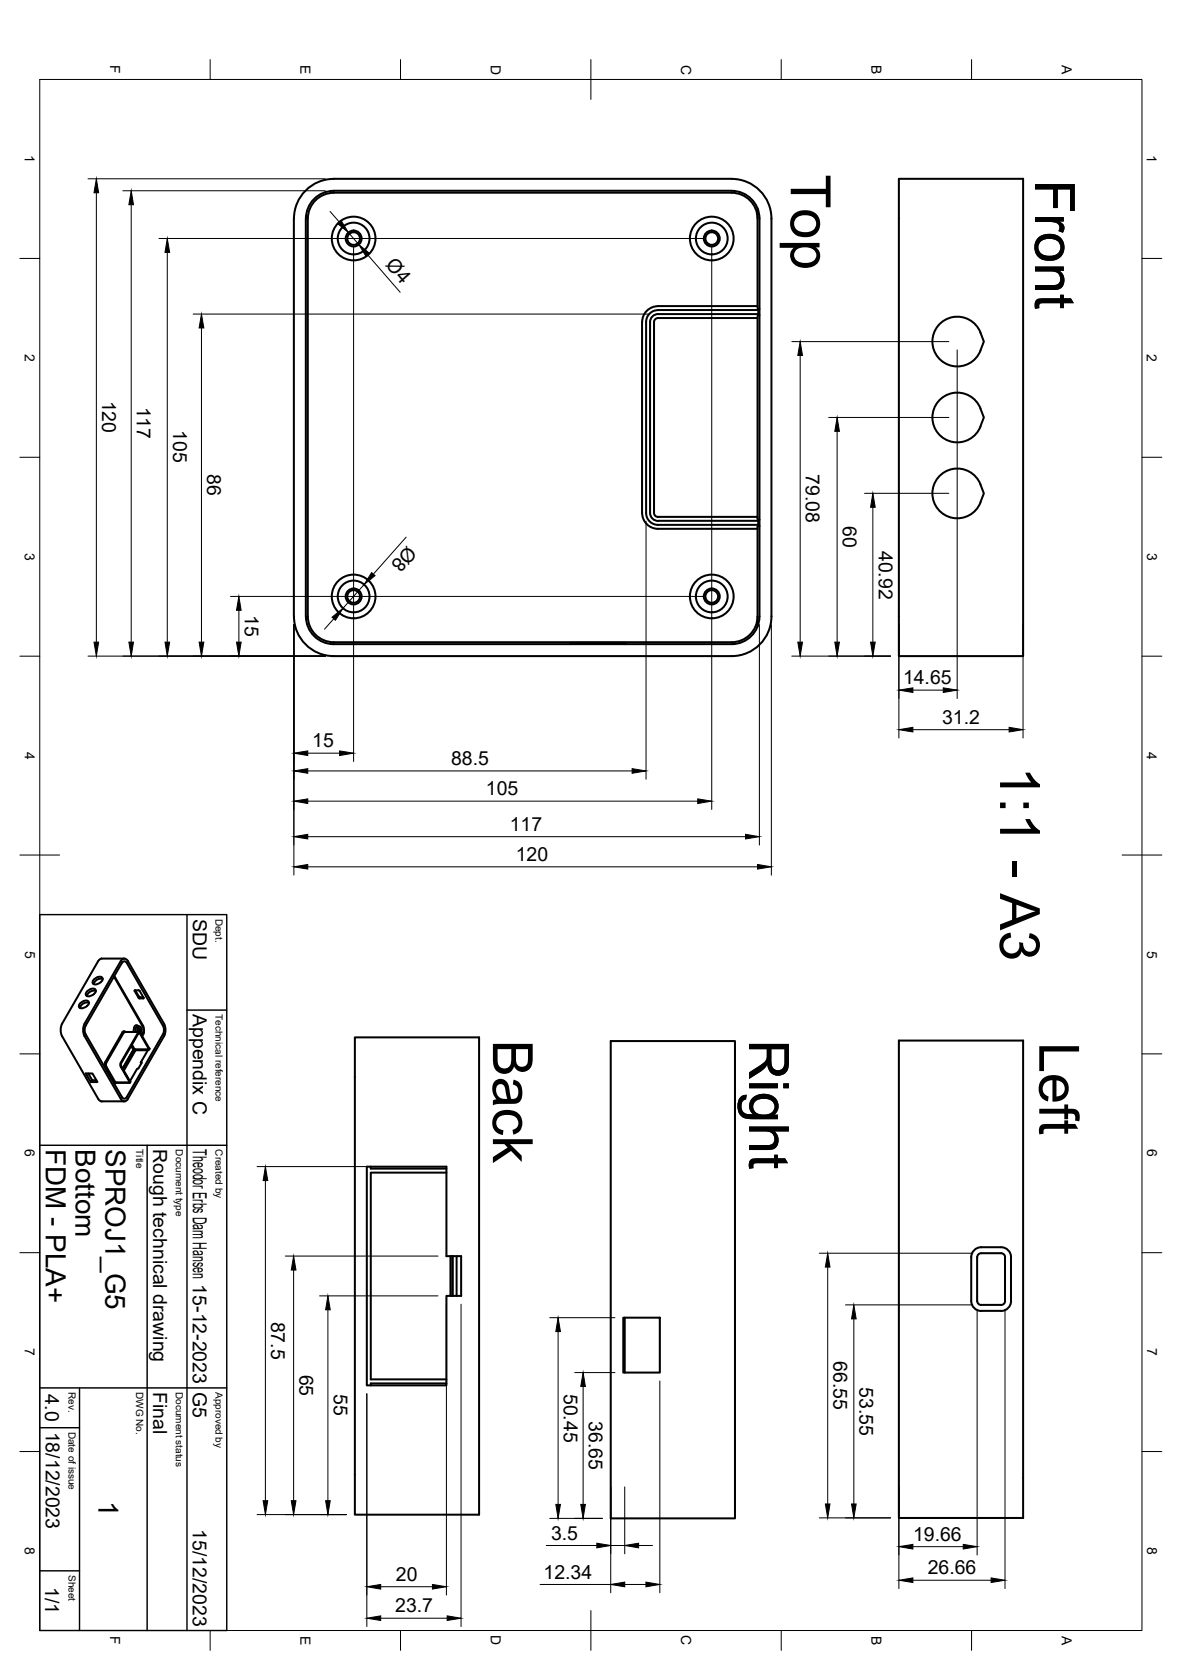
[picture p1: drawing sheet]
<svg xmlns="http://www.w3.org/2000/svg" width="297mm" height="420mm" viewBox="0 0 297 420" stroke-linecap="round" stroke-linejoin="round" font-family="sans-serif">
<!-- layer: Visible -->
<g fill="none" stroke="#000" stroke-width=".51">
<path d="M73.9 55v100M76.9 55v100M83.9 48.5h100M83.9 48h100M83.9 48.5a6.5 6.5 0 0 0-6.5 6.5l-.1 100a6.5 6.5 0 0 0 6.6 6.5h100M83.9 48a7 7 0 0 0-7 7M183.9 45h-100a10 10 0 0 0-10 10M183.9 48.5a6.5 6.5 0 0 1 6.5 6.5M183.9 48a7 7 0 0 1 7 7v100a7 7 0 0 1-7 7M183.9 45a10 10 0 0 1 10 10v100a10 10 0 0 1-10 10M190.4 52.4v25.1l.3 .3M225.9 45h31.2v120h-31.2z"/>
<path d="M190.4 80h-25a1.01 1.01 0 0 0-1 1v48a1.01 1.01 0 0 0 1 1h25M190.4 77h-25a4 4 0 0 0-4 4M190.6 78h-25.2a2.99 2.99 0 0 0-3 3v48a2.99 2.99 0 0 0 3 3h25.2v-1h-25.2M190.6 79h-25.2a2 2 0 0 0-2 2v48a2 2 0 0 0 2 2M190.7 79.1l-.3 .4v51l.3 .3M190.9 77.7l-.3 .3v1l.3 .3M161.4 81v48M236.3 81.3a6.2 6.2 0 0 1 10.1 2.3l.8 2.3a8.7 8.7 0 0 1-2.9 5 6.3 6.3 0 0 1-8.5-1 6.3 6.3 0 0 1 .5-8.6zM246.4 107.2l.8-2.2a8.7 8.7 0 0 0-2.9-5 6.3 6.3 0 0 0-9.1 1.7 6.3 6.3 0 0 0 2.6 8.9 6.3 6.3 0 0 0 8.6-3.4M161.4 129a4 4 0 0 0 4 4h25M190.6 132l.3 .3M190.7 132.1l-.3 .4v25.1"/>
<path d="M190.9 130.7l-.3 .3M246.4 126.3l.8-2.2a8.7 8.7 0 0 0-2.9-5 6.3 6.3 0 0 0-9.1 1.7 6.3 6.3 0 0 0 2.6 8.9 6.3 6.3 0 0 0 8.6-3.4M73.9 155a10 10 0 0 0 10 10h100M76.9 155a7 7 0 0 0 7 7h100M190.4 155a6.5 6.5 0 0 1-6.5 6.5M143.4 162v-.4h13.8v.4M15.6 257.4l-.4 1.6 .4 1.6M20.1 252.3l1-.6a.81 .81 0 0 1 1.2 .5 1.85 1.85 0 0 1-2.3 1.2 .74 .74 0 0 1 .1-1.1zM21.3 257.4l9-15.7a.95 .95 0 0 1 1-.7 .95 .95 0 0 1 .9 .7l9 15.7 .4 1.6-.4 1.6-9 15.7M21.3 257.4l-.4 1.6 .4 1.6M22.3 252.1a1.88 1.88 0 0 0-2.2 1.3M23.6 246.3l.9-.6a.76 .76 0 0 1 1-.1 .76 .76 0 0 1 .2 .9 1.69 1.69 0 0 1-2.4 .7z"/>
<path d="M24 249.2v.3l-.4 .4M24.1 249.2l-.1-.3a1.61 1.61 0 0 0-2.4 1.3 1.38 1.38 0 0 0 2.1-.3M24.1 249.1a1.88 1.88 0 0 0-2.3 1.3M25.8 246.1a1.88 1.88 0 0 0-2.3 1.3M28.6 245.6l7.2 12.4M28.7 245.4l7.2 12.5 .3 .6-.1 1.1M31.1 259.7l-4.4 7.5-.1 .5 .1 .5 2.3 4h3.4M31.2 241h-5.6l-.7 .4-9.3 16M31.3 259.5h3.7M31.3 259.5l-.2 .2M31.5 259.5l-.3-.2-.4 .2-4.5 7.9 .1 .9 2.3 4h.3M31.9 242.1l9 15.8 .3 .8-.3 1.4-9 15.7"/>
<path d="M31.9 242.2a.68 .68 0 0 0-.6-.5 .68 .68 0 0 0-.7 .4l-9.1 15.8-.2 1.3 .2 .9 9.1 15.7a.67 .67 0 0 0 .7 .5 .67 .67 0 0 0 .6-.5M34 249l.9 1.7M34.6 259.5l-.1-.8a.58 .58 0 0 1 .6-.6l.4 .7-.2 1M34.7 259.7l-4.4 7.8v.7l2.3 3.9 .1-.1-2.3-4v-.4l4.4-7.8h.4M34.7 259.7l.2-.2 .4 .2M34.8 258.1l-.5-.3a1.26 1.26 0 0 0-.6 1.7M34.8 250.9l.3 .2M34.8 250.4l.7 .4M34.8 250.9l-1-1.8 1.2-.1 1.1 1.9M34.8 258.7l.3-.2 .2 .4-.2 .5-.3-.3zM35 250.7l1 .1M35 258.1l-.8 .2-.1 .6 .1 .6"/>
<path d="M35.1 259.8l2.3 4-.1 .1h.2v-.2M35.2 259.7l2.3 4M35.8 258l.2 .8-.2 1.2M36.1 250.9l-.1 .2-.9-.1M36.1 259.6l-.4 .9M36.1 259.6l-.5 .7M36.1 259.6l-.5 .8M15.6 260.5l9.1 15.8M21.3 260.5l9 15.8M22.2 269.9l1 1.7h1M23.1 271.5l-.3 .6-1.2-2.2h1.6l1.3 2.2h-1.7M24.7 276.3l.4 .5 .5 .1h5.6"/>
<path d="M28.7 272.3l-.1 .1M28.9 272.2l-.2 .3M29.4 272.2l-.1 .1M30.3 276.3a.95 .95 0 0 0 1 .6 .95 .95 0 0 0 .9-.6M30.8 268.7l2.9-4.9h.1l-2.9 5.1M31.6 267.8l-.4 .6M31.6 267.8h.1M32.4 272.1l.3 .1zM32.4 272.2l-3.4 .1-.2 .3M32.7 272v.2M33 263l.5 .9 .2-.1M33.1 262.7l.7 1.1h3.5"/>
<path d="M33.5 263.9l-2.7 4.7M33.7 264.1h.1M33.7 264.1l-.4 .6M33.9 263.8l.2 .3M35.4 267.1l.1 .3M37.1 264.1h-3l-3 5.1M37.3 263.9l-1.9 3.2h.2l-.9 1.6h-.2l-1.8 3.2M37.5 263.7v.2M89.2 260.8h31.2v120.1h-31.2zM153.5 261.8h31.2v120h-31.2zM225.9 261.6h31.2v120.1h-31.2zM92.2 293.3h20v22.5h3.7v10h-3.7v22.5h-20z"/>
<path d="M93.2 293.3v.5h19M112.2 294.9h-19v51.9h19M113.2 315.8v10M113.7 315.8v10M114.7 315.8v10M244.1 316.1a2.51 2.51 0 0 1 2.5-2.5h5a2.51 2.51 0 0 1 2.5 2.5M244.1 316.1v11a2.51 2.51 0 0 0 2.5 2.5M245.6 316.1v11a1.01 1.01 0 0 0 1 1M245.6 316.1a1.01 1.01 0 0 1 1-1h5a1.01 1.01 0 0 1 1 1M252.6 316.1v11a1.01 1.01 0 0 1-1 1M254.1 316.1v11a2.51 2.51 0 0 1-2.5 2.5M156.6 331.3h9.2v13.8h-9.2z"/>
<path d="M157 331.3v13.8M246.6 329.6h5M246.6 328.1h5M112.2 347.9h-19v.4"/>
<circle cx="88.9" cy="60" r="1.6"/>
<circle cx="88.9" cy="60" r="2"/>
<circle cx="88.9" cy="60" r="4"/>
<circle cx="88.9" cy="60" r="5.5"/>
<circle cx="178.9" cy="60" r="1.6"/>
<circle cx="178.9" cy="60" r="2"/>
<circle cx="178.9" cy="60" r="4"/>
<circle cx="178.9" cy="60" r="5.5"/>
<circle cx="88.9" cy="150" r="1.6"/>
<circle cx="88.9" cy="150" r="2"/>
<circle cx="88.9" cy="150" r="4"/>
<circle cx="88.9" cy="150" r="5.5"/>
<circle cx="178.9" cy="150" r="1.6"/>
<circle cx="178.9" cy="150" r="2"/>
<circle cx="178.9" cy="150" r="4"/>
<circle cx="178.9" cy="150" r="5.5"/>
</g>
<!-- layer: BORDER -->
<g fill="none" stroke="#000" stroke-width=".25">
<path d="M10 20h277v390h-277zM52.8 15v5M100.6 15v5M148.5 15v10M196.3 15v5M244.2 15v5M5 65h5M287 65h5M5 115h5M287 115h5M5 165h5M287 165h5"/>
<path d="M5 215h10M282 215h10M5 265h5M287 265h5M5 315h5M287 315h5M5 365h5M287 365h5M52.8 410v5M100.6 410v5M148.5 405v10M196.3 410v5"/>
<path d="M244.2 410v5"/>
</g>
<!-- layer: TITLEBLOCK -->
<path d="M10 230h47v180h-47zM47 230v180M47 254h10M10 288h47M37 288v122M10 359h10M10 349h47M20 349v61M10 395h10" fill="none" stroke="#000" stroke-width=".36"/>
<!-- layer: FD_Dimensions -->
<g fill="none" stroke="#000" stroke-width=".25">
<path d="M22.1 45h59.6M24.2 48.5v113M30.9 48h50.8M33 51.5v110M39.9 60h136.8M83 53.2l2.3 2.6M87.5 58.5l2.7 3M42 63.5v98M48.5 79h114.8M88.9 62.1v129.4M92.5 64.1l8.1 9.4M178.9 62.1v141.4"/>
<path d="M50.6 82.5v79M199 85.9h39.4M201.1 89.4v72.1M240.5 88v87.6M208.3 105h30.1M210.4 108.5v53M102.1 135.1l-8.3 9.3M162.3 131.1v64.8M217.3 124h21.1M219.4 127.6v33.9M57.9 150h118.8M60 153.5v8"/>
<path d="M73.9 157.1v62.9M83.9 155.6l-2.3 2.6M91.5 147l-5.3 6M190.8 157.1v55.4M193.8 157.1v62.9M225.9 157.1v28.5M257.1 157.1v28.5M22.1 165h59.6M199 165h24.8M229.4 173.5h7.6M77.3 193.8h81.6M77.3 189.4h8"/>
<path d="M229.4 183.5h24.2M77.3 218h113.1M77.3 210.4h110M77.3 201.4h98M64.6 293.3h45.5M66.7 296.8v80.5M71.7 315.8h38.4M73.8 319.3v58M205.9 315.1h38.6M208 318.6v59.6M80.3 325.8h29.8M82.4 329.3v48"/>
<path d="M112.2 327.9v73.2M115.9 327.9v81.1M138.2 331.3h16.3M140.3 334.8v43.5M212.5 328.1h32M214.6 331.6v46.6M245.6 329.2v61.8M252.6 329.2v70.2M92.2 350.4v58.6M144.4 345.1h10.1M146.5 348.6v29.7M165.8 347.2v53.3"/>
<path d="M153.5 373.9v26.6M157 373.9v16.8M225.9 373.8v25.6M64.6 380.8h22.5M95.7 399h13M135.7 398.4h17.8M137.3 388.6h12.7M138.2 381.8h13.2M153.5 388.6h3.5M157 398.4h5.3M160.5 388.6h3.5M205.9 381.7h17.9"/>
<path d="M229.4 388.9h12.7M229.4 397.3h19.7M95.7 406.9h16.7"/>
</g>
<g fill="#000" stroke="#000" stroke-width=".25">
<path d="M24.2 45l.6 3.5h-1.2zM33 48l.5 3.5h-1.1zM84.8 56.2l.9-.8 1.8 3.1zM42 60l.6 3.5h-1.1zM90.2 61.5l2.7 2.2-.9 .8zM50.6 79l.6 3.5h-1.2zM201.1 85.9l.6 3.5h-1.2zM210.4 105l.5 3.5h-1.1zM219.4 124l.5 3.6h-1.1zM60 150l.6 3.5h-1.2zM83.4 155.2l2.8-2.2-1.9 3zM93.4 144l.9 .7-2.8 2.3z"/>
<path d="M23.6 161.5h1.2l-.6 3.5zM32.4 161.5h1.1l-.5 3.5zM41.5 161.5h1.1l-.6 3.5zM50 161.5h1.2l-.6 3.5zM59.4 161.5h1.2l-.6 3.5zM200.5 161.5h1.2l-.6 3.5zM209.8 161.5h1.1l-.5 3.5zM218.8 161.5h1.1l-.5 3.5zM225.9 173.5l3.5-.5v1.1zM237 173l3.5 .5-3.5 .6zM73.9 193.8l3.4-.5v1.1zM73.9 189.4l3.4-.6v1.2z"/>
<path d="M85.3 188.8l3.6 .6-3.6 .6zM158.9 193.3l3.4 .5-3.4 .6zM225.9 183.5l3.5-.6v1.1zM253.6 182.9l3.5 .6-3.5 .5zM73.9 218l3.4-.6v1.1zM73.9 210.4l3.4-.6v1.1zM73.9 201.4l3.4-.5v1.1zM175.3 200.9l3.6 .5-3.6 .6zM187.3 209.8l3.5 .6-3.5 .5zM190.4 217.4l3.4 .6-3.4 .5zM66.7 293.3l.6 3.5h-1.2zM73.8 315.8l.6 3.5h-1.2z"/>
<path d="M208 315.1l.6 3.5h-1.2zM82.4 325.8l.6 3.5h-1.2zM140.3 331.3l.5 3.5h-1.1zM214.6 328.1l.6 3.5h-1.2zM146.5 345.1l.6 3.5h-1.2zM66.1 377.3h1.2l-.6 3.5zM73.2 377.3h1.2l-.6 3.5zM81.8 377.3h1.2l-.6 3.5zM139.7 378.3h1.1l-.5 3.5zM145.9 378.3h1.2l-.6 3.5zM207.4 378.2h1.2l-.6 3.5zM214 378.2h1.2l-.6 3.5z"/>
<path d="M92.2 399l3.5-.6v1.2zM108.7 398.4l3.5 .6-3.5 .6zM150 388l3.5 .6-3.5 .6zM153.5 398.4l3.5-.6v1.2zM157 388.6l3.5-.6v1.2zM162.3 397.8l3.5 .6-3.5 .6zM225.9 388.9l3.5-.6v1.2zM225.9 397.3l3.5-.6v1.2zM242.1 388.3l3.5 .6-3.5 .6zM249.1 396.7l3.5 .6-3.5 .6zM92.2 406.9l3.5-.6v1.2zM112.4 406.3l3.5 .6-3.5 .6z"/>
</g>
<g font-size="14">
<text x="198.7" y="43.9" transform="rotate(90 198.7 43.9)">Top</text>
<text x="260.1" y="45.1" transform="rotate(90 260.1 45.1)">Front</text>
<text x="251.3" y="192.8" transform="rotate(90 251.3 192.8)">1:1 - A3</text>
<text x="123.9" y="261.5" transform="rotate(90 123.9 261.5)">Back</text>
<text x="188.3" y="261.4" transform="rotate(90 188.3 261.4)">Right</text>
<text x="261.2" y="262" transform="rotate(90 261.2 262)">Left</text>
</g>
<g font-size="7">
<text x="11.5" y="289" transform="rotate(90 11.5 289)">FDM - PLA+</text>
<text x="19" y="289" transform="rotate(90 19 289)">Bottom</text>
<text x="26.5" y="289" transform="rotate(90 26.5 289)">SPROJ1_G5</text>
<text x="24.7" y="377.5" transform="rotate(90 24.7 377.5)">1</text>
</g>
<g font-size="4.9">
<text x="96.7" y="66.7" transform="rotate(49 96.7 66.7)">Ø4</text>
<text x="25.7" y="100.7" transform="rotate(90 25.7 100.7)">120</text>
<text x="34.4" y="102.2" transform="rotate(90 34.4 102.2)">117</text>
<text x="43.5" y="108.2" transform="rotate(90 43.5 108.2)">105</text>
<text x="52.1" y="119.3" transform="rotate(90 52.1 119.3)">86</text>
<text x="202.5" y="119.3" transform="rotate(90 202.5 119.3)">79.08</text>
<text x="102.4" y="137" transform="rotate(132 102.4 137)">Ø8</text>
<text x="211.8" y="132.3" transform="rotate(90 211.8 132.3)">60</text>
<text x="220.8" y="138.5" transform="rotate(90 220.8 138.5)">40.92</text>
<text x="61.5" y="154.6" transform="rotate(90 61.5 154.6)">15</text>
<text x="226.9" y="172.1">14.65</text>
<text x="236.8" y="182">31.2</text>
<text x="78.5" y="187.9">15</text>
<text x="113.3" y="192.4">88.5</text>
<text x="122.1" y="200">105</text>
<text x="128.1" y="209">117</text>
<text x="129.6" y="216.5">120</text>
<text x="48.5" y="231" transform="rotate(90 48.5 231)">SDU</text>
<text x="48.5" y="255" transform="rotate(90 48.5 255)">Appendix C</text>
<text x="38.5" y="289" transform="rotate(90 38.5 289)">Rough technical drawing</text>
<text x="48.5" y="289" transform="rotate(90 48.5 289)">Theodor Erbs Dam Hansen 15-12-2023</text>
<text x="68.2" y="332.3" transform="rotate(90 68.2 332.3)">87.5</text>
<text x="75.2" y="345.6" transform="rotate(90 75.2 345.6)">65</text>
<text x="209.5" y="342.3" transform="rotate(90 209.5 342.3)">66.55</text>
<text x="11.3" y="350.6" transform="rotate(90 11.3 350.6)">4.0</text>
<text x="38.5" y="350" transform="rotate(90 38.5 350)">Final</text>
<text x="48.5" y="350" transform="rotate(90 48.5 350)">G5</text>
<text x="83.9" y="350.6" transform="rotate(90 83.9 350.6)">55</text>
<text x="141.7" y="350.4" transform="rotate(90 141.7 350.4)">50.45</text>
<text x="216" y="348.8" transform="rotate(90 216 348.8)">53.55</text>
<text x="11.5" y="360" transform="rotate(90 11.5 360)">18/12/2023</text>
<text x="148" y="357.3" transform="rotate(90 148 357.3)">36.65</text>
<text x="48.5" y="384.5" transform="rotate(90 48.5 384.5)">15/12/2023</text>
<text x="138.5" y="387.1">3.5</text>
<text x="229.4" y="387.4">19.66</text>
<text x="233.2" y="395.9">26.66</text>
<text x="11.3" y="399.1" transform="rotate(90 11.3 399.1)">1/1</text>
<text x="99.5" y="397.5">20</text>
<text x="136.6" y="396.9">12.34</text>
<text x="99.3" y="405.4">23.7</text>
</g>
<g font-size="3.5">
<text x="27.7" y="16.4" transform="rotate(90 27.7 16.4)">F</text>
<text x="75.5" y="16.3" transform="rotate(90 75.5 16.3)">E</text>
<text x="123.3" y="16.2" transform="rotate(90 123.3 16.2)">D</text>
<text x="171.2" y="16.2" transform="rotate(90 171.2 16.2)">C</text>
<text x="219" y="16.3" transform="rotate(90 219 16.3)">B</text>
<text x="266.8" y="16.3" transform="rotate(90 266.8 16.3)">A</text>
<text x="6.2" y="39" transform="rotate(90 6.2 39)">1</text>
<text x="288.2" y="39" transform="rotate(90 288.2 39)">1</text>
<text x="6.2" y="89" transform="rotate(90 6.2 89)">2</text>
<text x="288.2" y="89" transform="rotate(90 288.2 89)">2</text>
<text x="6.3" y="139" transform="rotate(90 6.3 139)">3</text>
<text x="288.2" y="139" transform="rotate(90 288.2 139)">3</text>
<text x="6.2" y="189" transform="rotate(90 6.2 189)">4</text>
<text x="288.2" y="189" transform="rotate(90 288.2 189)">4</text>
<text x="6.3" y="239" transform="rotate(90 6.3 239)">5</text>
<text x="288.3" y="239" transform="rotate(90 288.3 239)">5</text>
<text x="6.3" y="289" transform="rotate(90 6.3 289)">6</text>
<text x="288.2" y="289" transform="rotate(90 288.2 289)">6</text>
<text x="6.3" y="339" transform="rotate(90 6.3 339)">7</text>
<text x="288.2" y="339" transform="rotate(90 288.2 339)">7</text>
<text x="6.3" y="389" transform="rotate(90 6.3 389)">8</text>
<text x="288.2" y="389" transform="rotate(90 288.2 389)">8</text>
<text x="27.7" y="411.4" transform="rotate(90 27.7 411.4)">F</text>
<text x="75.5" y="411.3" transform="rotate(90 75.5 411.3)">E</text>
<text x="123.3" y="411.2" transform="rotate(90 123.3 411.2)">D</text>
<text x="171.2" y="411.2" transform="rotate(90 171.2 411.2)">C</text>
<text x="219" y="411.3" transform="rotate(90 219 411.3)">B</text>
<text x="266.8" y="411.3" transform="rotate(90 266.8 411.3)">A</text>
</g>
<g font-size="2.5">
<text x="54.2" y="231" transform="rotate(90 54.2 231)">Dept.</text>
<text x="54.2" y="255" transform="rotate(90 54.2 255)">Technical reference</text>
<text x="34.2" y="289" transform="rotate(90 34.2 289)">Title</text>
<text x="44.2" y="289" transform="rotate(90 44.2 289)">Document type</text>
<text x="54.2" y="289" transform="rotate(90 54.2 289)">Created by</text>
<text x="17.2" y="350" transform="rotate(90 17.2 350)">Rev.</text>
<text x="34.2" y="350" transform="rotate(90 34.2 350)">DWG No.</text>
<text x="44.2" y="350" transform="rotate(90 44.2 350)">Document status</text>
<text x="54.2" y="350" transform="rotate(90 54.2 350)">Approved by</text>
<text x="17.2" y="360" transform="rotate(90 17.2 360)">Date of issue</text>
<text x="17.2" y="396" transform="rotate(90 17.2 396)">Sheet</text>
</g>
</svg>
